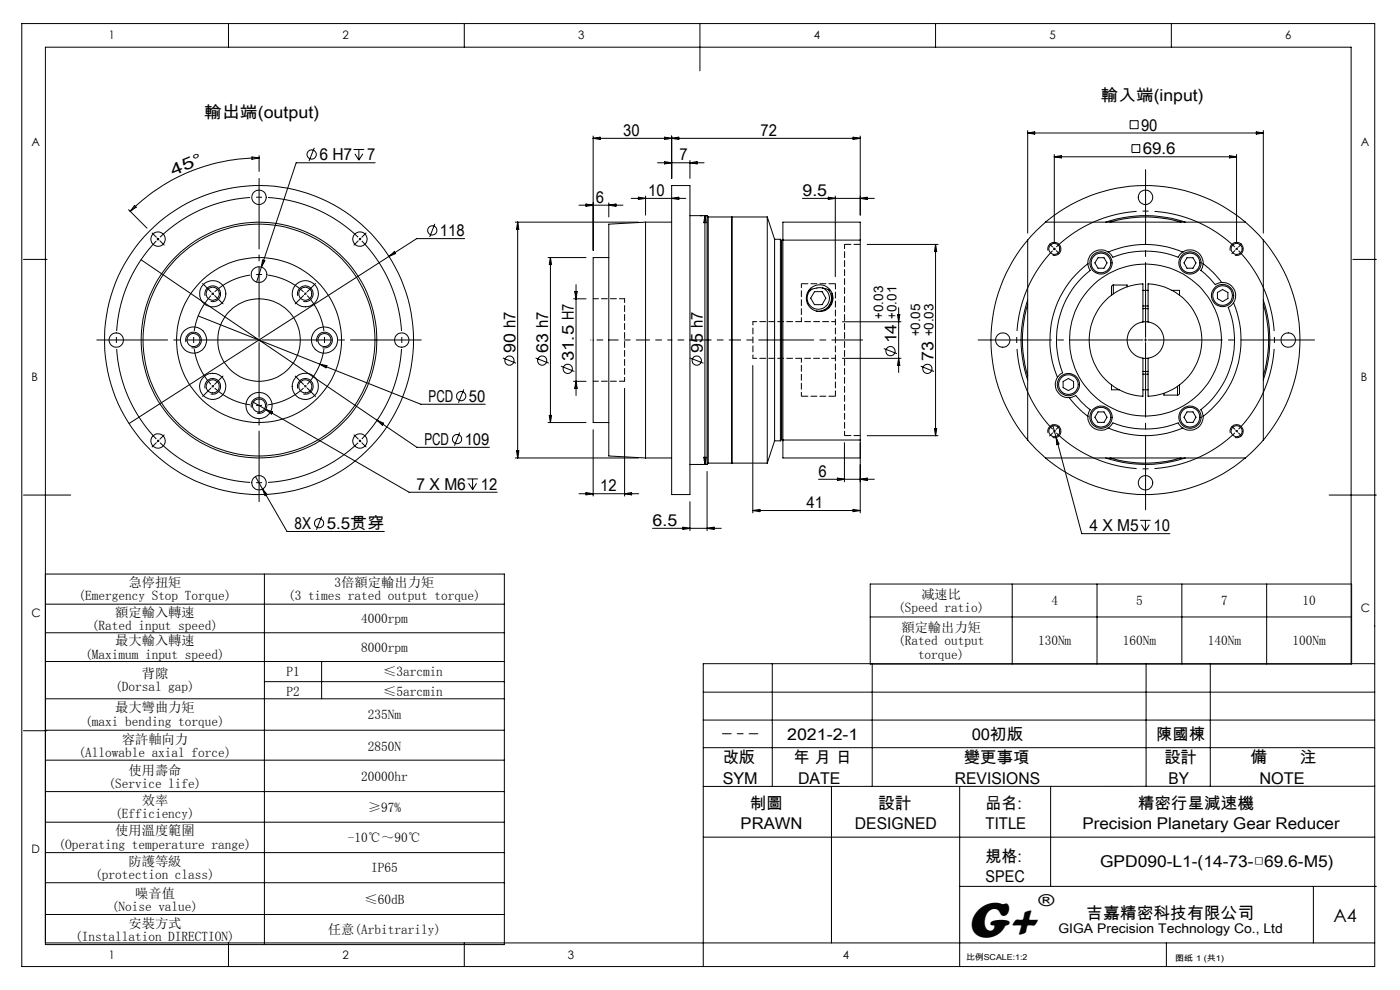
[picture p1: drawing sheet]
<svg xmlns="http://www.w3.org/2000/svg" width="297mm" height="210mm" viewBox="0 0 297 210" stroke-linecap="round" stroke-linejoin="round" font-family="sans-serif">
<g fill="none" stroke="#000" stroke-width=".21">
<path d="M4.6 5h287v200h-287zM48.5 5v5M98.5 5v5M148.5 5v10M198.5 5v5M248.5 5v5M53.4 33.3l1.6 .2-1.6 .3zM55 33.5a38.6 38.6 0 0 0-27.4 11.3M55 33v3.4M66.7 31.4l-1.2 2.8M75 31.7h2.3M75.3 32.6l.8 1.4"/>
<path d="M76.1 31.7v2.3M77 32.6l-.9 1.4M79.6 34.5h-16.8l-7.3 22.1M125.8 28.8v24.3M125.8 29.3h56.7M125.8 29.3l1.5-.2v.5zM139.5 34.5h9.9M141 34.3l1.5 .2-1.5 .3zM141 29.1v.5l3-.5v.5zM142.5 39.4h3.9v65.5h-3.9zM142.5 28.8v9M146.4 34v3.8"/>
<path d="M146.4 34.5l1.5-.2v.5zM181 29.1l1.5 .2-1.5 .3zM182.5 28.8v16.8M218 27.7v21.8M218 28.2h50M218 28.2l1.5-.2v.5zM223.7 32.8v18.5M223.7 33.3h38.6M223.7 33.3l1.5-.3v.5zM239.7 25.6h1.7v1.7h-1.7zM240.1 30.7h1.7v1.6h-1.7zM260.8 33l1.5 .3-1.5 .2z"/>
<path d="M262.3 32.8v18.5M266.5 28l1.5 .2-1.5 .3zM268 27.7v21.8M5 55h5M27.3 44.5l3.9 3.9M28.5 43.6l.4 .3-1.3 .9zM29.9 55.1l50.1 34M33.3 50.5l.2 .2M33.5 50.7l-.2 .2M33.5 50.7l.2 .2M33.7 50.5l-.2 .2M55.5 56.6l-1.1 3.2"/>
<path d="M55.7 55.2l.5 .1-.7 1.3zM82.5 54.4l-55.1 35.4M82.5 54.4l1.1-1 .3 .4zM92.3 47.5l-1.1 2.8M98.6 50.6h-10.2l-5.9 3.8M109.3 47.1h26.1M109.8 47.1l.3 1.5h-.5zM109.8 47.1v50M116.3 54.6h8M116.8 54.6v35M116.8 54.6l.2 1.5h-.5zM122.8 43.5h9.4"/>
<path d="M124.3 43.3l1.5 .2-1.5 .3zM129.2 54.6h-3.4v35h3.4M129.2 43v3M129.2 43.5l1.5-.2v.5zM133.9 42.1h11.6M135.4 41.8l1.5 .3-1.5 .2zM136.9 47.1v50M136.9 47.1l-7.7 .4v49.2l7.7 .4M136.9 47.1h5.6M136.9 41.6v4M142.5 42.1l1.5-.3v.5zM146.4 45.7h3.6"/>
<path d="M149.5 45.7v52.8M149.5 45.7l.3 1.5h-.5zM150 45.7v52.8M150 45.7l.2 .3M150.2 46v52.2M150.2 46h12.6M155.3 46v52.2M162.8 46v52.2M162.8 46l1.5 4.8M164.3 50.8v42.7M164.3 50.8h1.3M165.6 50.8v42.7"/>
<path d="M165.6 50.8l.2 .2M165.8 51v42.2M166.1 50.9v-3.8h16.4v3.8M166.1 50.8l-.3 .2M166.1 50.9h16.4M166.1 50.9v42.4M170.2 42.1h15.3M175.7 41.8l1.5 .3-1.5 .2zM177.2 41.6v17.1M182.5 42.1l1.5-.3v.5zM182.5 50.9v42.4M184 51.8h15"/>
<path d="M198.5 51.8v40.6M198.5 51.8l.2 1.6h-.5zM218 50.9a32.7 32.7 0 0 0 0 42.4M218 50.9v42.4M221.8 47.1a32.8 32.8 0 0 1 42.4 0M221.8 47.1l-2 1.9-1.8 1.9M221.8 47.1h42.4M222.3 53.2a1.39 1.39 0 0 1 1.2-1.8 1.39 1.39 0 0 1 1.6 1.5 1.39 1.39 0 0 1-1.8 1.2M223.5 52.6l.2 .2M223.7 52.8l-.2 .2M223.7 52.8l.2 .2M223.9 52.6l-.2 .2"/>
<path d="M230.8 55.9a20.3 20.3 0 0 0-6.5 24.1M230.8 55.9l.1 .8 .4 .7a18.9 18.9 0 0 0-5.9 21.7l-1.1 .9M232.9 54.7h1.3l.6 1.1-.6 1.1h-1.3l-.6-1.1zM234.6 47.1a26.6 26.6 0 0 1 16.9 0M235.1 53.5a2.76 2.76 0 0 0-2.9-.1 2.76 2.76 0 0 0-1.4 2.5M235.1 53.5a20.1 20.1 0 0 1 15.8 0M235.1 53.5l.6 .4 .4 .7a19.1 19.1 0 0 1 13.8 0l.5-.7 .5-.4M235.5 47.1a26.3 26.3 0 0 1 15 0M250.9 53.5a2.78 2.78 0 0 1 2.9-.1 2.78 2.78 0 0 1 1.4 2.5M251.8 54.7h1.3l.6 1.1-.6 1.1h-1.3l-.6-1.1zM255.2 55.9a18.7 18.7 0 0 1 4 4M255.2 55.9l-.1 .8-.4 .7 1.7 1.4 1.4 1.6 1.4-.5"/>
<path d="M259.2 59.9a2.79 2.79 0 0 1 2.6 1.4 2.79 2.79 0 0 1-.1 2.9M261 53.2a1.4 1.4 0 0 1 1.2-1.8 1.4 1.4 0 0 1 1.5 1.5 1.4 1.4 0 0 1-1.7 1.2M264.2 47.1l3.8 3.8M268 50.9a32.8 32.8 0 0 1 0 42.4M268 50.9v42.4M287 55h5M39.4 72.6a1.66 1.66 0 0 1 1.5-2.1 1.66 1.66 0 0 1 1.8 1.8 1.66 1.66 0 0 1-2.1 1.5M42.1 67l47.2 18.8h13.6M43.5 62.8a1.67 1.67 0 0 1 1.5-2.2 1.67 1.67 0 0 1 1.8 1.9 1.67 1.67 0 0 1-2.1 1.4M44.9 62.1l.2 .2M45.1 62.3l-.2 .2M45.1 62.3l.2 .2"/>
<path d="M45.3 62.1l-.2 .2M63.1 62.8a1.67 1.67 0 0 1 1.5-2.2 1.67 1.67 0 0 1 1.8 1.8 1.67 1.67 0 0 1-2.1 1.5M67.2 72.6a1.67 1.67 0 0 1 1.5-2.1 1.67 1.67 0 0 1 1.8 1.8 1.67 1.67 0 0 1-2.1 1.5M67.8 77.2l1.6 .4-.3 .4zM106.7 75.9l2.8 1.1M113.6 75.9l2.8 1.1M119 77.7l2.8 1.1M121.7 63.4h2.6M121.9 61.9h.5l-.2 1.5zM122.2 60.4v23.5M146.4 75.9l2.8 1.1M159.7 77.5v31.3"/>
<path d="M171.6 61.6l2-.6 1.7 .3 .9 .3M172.8 61.9h1.6l.8 1.3-.8 1.4h-1.6l-.8-1.4zM174.6 61.1a2.37 2.37 0 0 1 .9 3.5 2.37 2.37 0 0 1-3.6 .3 2.37 2.37 0 0 1 .3-3.6M175.6 61.4a2.79 2.79 0 0 1 .4 3.2 2.79 2.79 0 0 1-2.8 1.4M176.5 62.2a3.3 3.3 0 0 1-1.7 3.7M178.7 68.3h12.4M178.7 76h12.4M187.5 73.9l2.8 1.1M190.4 66.7h.5l-.3 1.6zM190.6 65.3v13.7M190.6 76l.3 1.5h-.5zM195.3 77.7l2.8 1.1"/>
<path d="M218 64.6a25.8 25.8 0 0 0 0 15.1M218 63.7a26 26 0 0 0 0 16.9M236.2 60.5l-.4 .3v1.8M236.2 60.5h2.9v.3M236.2 60.5v1.8M242.5 68.3v-8.1a11.9 11.9 0 0 0-11.4 11.9 11.9 11.9 0 0 0 11.4 12v-8.1M242.5 68.3a3.9 3.9 0 0 0-3.4 3.8 3.9 3.9 0 0 0 3.4 3.9M242.5 65.5h1.1M242.5 68.3h1.1M242.5 78.8h1.1M242.5 76h1.1M242.5 61.6h1.1"/>
<path d="M242.5 79.4h1.1M242.5 64.9h1.1M243.6 68.3a3.9 3.9 0 0 1 3.3 3.8 3.9 3.9 0 0 1-3.3 3.9M243.6 68.3v-8.1a11.9 11.9 0 0 1 11.4 11.9 11.9 11.9 0 0 1-11.4 12v-8.1M248.6 61.6h1.6v1M258.3 62l1.1-.6 1.1 .6v1.3l-1.1 .7-1.1-.7zM261.7 64.2a20.3 20.3 0 0 1-6.5 24.1M261.7 64.2l-.5 .6-.6 .4a18.8 18.8 0 0 1-5.9 21.7l.4 .7 .1 .7M268 64.6a25.8 25.8 0 0 1 0 15.1M268 63.7a26.5 26.5 0 0 1 0 16.9M43.5 82.4a1.67 1.67 0 0 1 1.5-2.1 1.67 1.67 0 0 1 1.8 1.8 1.67 1.67 0 0 1-2.1 1.5M53.3 86.5a1.67 1.67 0 0 1 1.5-2.1 1.67 1.67 0 0 1 1.8 1.8 1.67 1.67 0 0 1-2.1 1.4"/>
<path d="M53.5 85.2l33.3 19.2h18.7M56.4 86.8l1.4 .6-.2 .4zM63.1 82.4a1.67 1.67 0 0 1 1.5-2.1 1.67 1.67 0 0 1 1.8 1.8 1.67 1.67 0 0 1-2.1 1.5M80 89.1l8.4 5.8h15.4M80 89.1l1.4 .7-.3 .4zM97.5 91.7l-1.1 2.8M98.4 82.6l-1.1 2.8M109.3 97.1h26.1M109.6 95.6h.5l-.3 1.5zM116.3 89.6h8M116.5 88.1h.5l-.2 1.5zM121.7 80.9h2.6"/>
<path d="M122.2 80.9l.2 1.5h-.5zM125.8 91.1v14.1M132.5 82.4v22.8M136.9 97.1h5.6M146.4 98.5h3.6M149.3 97h.5l-.3 1.5zM150.2 98.2h12.6M150.2 98.2l-.2 .3M164.3 93.5l-1.5 4.7M164.3 93.5h1.3M165.8 93.2l-.2 .3M165.8 93.2l.3 .3"/>
<path d="M166.1 93.3v3.8h16.4v-3.8M166.1 93.3h16.4M179.1 93.9v8.3M182.5 93.9v14.9M184 92.4h15M198.2 90.9h.5l-.2 1.5zM218 93.3l1.8 2 2 1.8M221.8 97.1a32.8 32.8 0 0 0 42.4 0M221.8 97.1h42.4M222.3 91.8a1.39 1.39 0 0 1 1.2-1.7 1.39 1.39 0 0 1 1.6 1.5 1.39 1.39 0 0 1-1.8 1.2M223.3 90.1l.7 2.7M224 92.8l5.5 20.4h18.7"/>
<path d="M224 92.8l.6 1.4-.4 .1zM224.3 80a2.79 2.79 0 0 0 0 3 2.79 2.79 0 0 0 2.5 1.3M225.5 80.9l1.2-.6 1.1 .6v1.3l-1.1 .7-1.2-.7zM226.8 84.3a21.1 21.1 0 0 0 4 4M226.8 84.3l1.4-.4 1.5 1.6 1.6 1.4-.4 .7-.1 .7M230.8 88.3a2.76 2.76 0 0 0 1.4 2.6 2.76 2.76 0 0 0 2.9-.1M232.9 87.4h1.3l.6 1.1-.6 1.1h-1.3l-.6-1.1zM234.6 97.1a26.6 26.6 0 0 0 16.9 0M235.1 90.8a20.1 20.1 0 0 0 15.8 0M235.1 90.8l1-1.1a19.1 19.1 0 0 0 13.8 0l1 1.1M235.5 97.1a26.3 26.3 0 0 0 15 0M235.8 81.7v1h1.6"/>
<path d="M242.5 82.7h1.1M246.9 83.4v.4h2.9M249.8 81.9v1.9M250.2 81.7v1.8l-.4 .3M251.8 87.4h1.3l.6 1.1-.6 1.1h-1.3l-.6-1.1zM255.2 88.3a2.78 2.78 0 0 1-1.4 2.6 2.78 2.78 0 0 1-2.9-.1M261 91.8a1.4 1.4 0 0 1 1.2-1.7 1.4 1.4 0 0 1 1.5 1.5 1.4 1.4 0 0 1-1.7 1.2M268 93.3l-3.8 3.8M5 105h10M54.2 101.1l1.5 2.6M55.7 103.7l5.2 9h20.6M55.7 103.7l1 1.2-.5 .3z"/>
<path d="M68.2 109.6l-1.1 2.8M99.1 101.6h2.3M99.4 102.5l.9 1.3M100.3 101.6v2.2M101.1 102.5l-.8 1.3M122.8 104.7h12.7M124.3 104.5l1.5 .2-1.5 .3zM132.5 104.7l1.5-.2v.5zM138.4 112.1h14.6M144.9 111.8l1.5 .3-1.5 .2zM146.4 106.4v6.2M150 100v12.6"/>
<path d="M150 112.1l1.5-.3v.5zM159.7 108.3h22.8M159.7 108.3l1.5-.3v.5zM173.6 101.7h11.9M177.7 101.4l1.4 .3-1.4 .2zM181 108l1.5 .3-1.5 .2zM182.5 101.7l1.5-.3v.5zM241.9 110.4h2.2M242.1 111.3l.9 1.3M243 110.4v2.2M243.8 111.3l-.8 1.3M282 105h10"/>
<path d="M9.6 128.2h97.4M9.6 134.2h97.4M9.6 121.8h97.4v78.6h-97.4v-190.4h277v130.8M56.1 121.8v78.6M184.6 123.9h102.1v17h-102.1zM184.6 130.9h102.1M214.7 123.9v17M232.7 123.9v17M250.7 123.9v17M268.7 123.9v17M5 155h5M9.6 140.3h97.4"/>
<path d="M9.6 148.2h97.4M9.6 154.9h97.4M56.1 144.6h50.9M68.2 140.3v7.9M149.2 152.7h142.4M149.2 146.8h142.4M149.2 158.6h142.4M163.8 140.8v26M185 140.8v26M243.1 140.8v26M256.8 140.8v26M291.6 140.8h-142.4v64.2"/>
<path d="M9.6 161.2h97.4M9.6 167.9h97.4M9.6 174.4h97.4M149.2 177.6h142.4M176.4 166.8v33.2M203.6 166.8v38.2M222.9 166.8v21.2M291.6 166.8h-142.4M9.6 180.9h97.4M9.6 187.2h97.4M9.6 194h97.4M203.6 188h88.4"/>
<path d="M278.6 188v12M9.6 200h282M48.5 200v5M98.5 200v5M247.4 200v5"/>
<circle cx="66.1" cy="32.8" r=".99"/>
<circle cx="33.5" cy="50.7" r="1.53"/>
<circle cx="55" cy="41.8" r="1.53"/>
<circle cx="55" cy="58.3" r="1.67"/>
<circle cx="76.4" cy="50.7" r="1.53"/>
<circle cx="91.7" cy="48.9" r=".98"/>
<circle cx="223.7" cy="52.8" r="1.16"/>
<circle cx="233.6" cy="55.8" r="2.09"/>
<circle cx="233.6" cy="55.8" r="2.37"/>
<circle cx="243" cy="41.8" r="1.53"/>
<circle cx="252.4" cy="55.8" r="2.37"/>
<circle cx="252.4" cy="55.8" r="2.08"/>
<circle cx="262.4" cy="52.8" r="1.17"/>
<circle cx="24.7" cy="72.1" r="1.53"/>
<circle cx="41" cy="72.1" r="1.39"/>
<circle cx="41.1" cy="72.1" r="2.79"/>
<circle cx="45.1" cy="62.3" r="2.78"/>
<circle cx="45.1" cy="62.3" r="1.39"/>
<circle cx="54.9" cy="72.1" r="25"/>
<circle cx="54.9" cy="72.1" r="32.8"/>
<circle cx="54.9" cy="72.1" r="17.5"/>
<circle cx="55" cy="72.1" r="8.8"/>
<circle cx="55" cy="72.1" r="24.6"/>
<circle cx="64.8" cy="62.3" r="1.38"/>
<circle cx="64.8" cy="62.3" r="2.77"/>
<circle cx="68.8" cy="72.1" r="1.38"/>
<circle cx="68.8" cy="72.1" r="2.78"/>
<circle cx="85.2" cy="72.1" r="1.53"/>
<circle cx="108.1" cy="76.5" r=".98"/>
<circle cx="115" cy="76.5" r=".98"/>
<circle cx="120.4" cy="78.2" r=".99"/>
<circle cx="147.8" cy="76.5" r=".99"/>
<circle cx="173.9" cy="63.2" r="2.83"/>
<circle cx="188.9" cy="74.5" r=".98"/>
<circle cx="196.7" cy="78.2" r=".98"/>
<circle cx="212.7" cy="72.1" r="1.53"/>
<circle cx="243" cy="72.1" r="16.1"/>
<circle cx="259.4" cy="62.7" r="2.37"/>
<circle cx="259.4" cy="62.7" r="2.08"/>
<circle cx="273.3" cy="72.1" r="1.53"/>
<circle cx="33.5" cy="93.6" r="1.53"/>
<circle cx="45.1" cy="82" r="2.77"/>
<circle cx="45.1" cy="82" r="1.39"/>
<circle cx="54.9" cy="86" r="1.38"/>
<circle cx="55" cy="86" r="2.78"/>
<circle cx="64.8" cy="81.9" r="2.78"/>
<circle cx="64.8" cy="82" r="1.4"/>
<circle cx="76.4" cy="93.5" r="1.52"/>
<circle cx="97" cy="93.2" r=".98"/>
<circle cx="97.8" cy="84" r=".99"/>
<circle cx="223.7" cy="91.5" r="1.16"/>
<circle cx="226.6" cy="81.6" r="2.09"/>
<circle cx="226.7" cy="81.6" r="2.36"/>
<circle cx="233.6" cy="88.5" r="2.09"/>
<circle cx="233.6" cy="88.5" r="2.36"/>
<circle cx="252.4" cy="88.5" r="2.08"/>
<circle cx="252.5" cy="88.5" r="2.36"/>
<circle cx="262.4" cy="91.5" r="1.17"/>
<circle cx="54.9" cy="102.4" r="1.53"/>
<circle cx="67.7" cy="111" r=".98"/>
<circle cx="243" cy="102.4" r="1.53"/>
</g>
<g fill="none" stroke="#000" stroke-width=".21" stroke-dasharray="30.5 1.3 1.3 1.3" stroke-linecap="butt">
<path d="M76.4 50.7l-.2-.2M76.4 50.7l.2 .2M262.4 52.8l-.2-.2M262.4 52.8l.2 .2M64.8 62.3l-.2-.2M64.8 62.3l.2 .2M33.6 93.5l.2 .2M33.6 93.5l-.2-.2M45.1 81.9l.2 .2M45.1 81.9l-.2-.2M64.8 81.9l.2-.2M64.8 81.9l-.2 .2"/>
<path d="M76.4 93.5l.2-.2M76.4 93.5l-.2 .2M223.7 91.4l.2 .2M223.7 91.4l-.2-.1M262.4 91.4l.2-.1M262.4 91.4l-.2 .2"/>
</g>
<path d="M33.2 51.1a30.3 30.3 0 0 0 0 42M76 50.3a30.3 30.3 0 0 0-42 0M34 93.9a30.3 30.3 0 0 0 42 0M76.8 93.1a30.3 30.3 0 0 0 0-42" fill="none" stroke="#000" stroke-width=".21" stroke-dasharray="30.5 1.3 1.3 1.3" stroke-dashoffset="9.2" stroke-linecap="butt"/>
<path d="M44.8 62.7a13.9 13.9 0 0 0 0 18.8M64.4 61.9a13.9 13.9 0 0 0-18.9 0M45.5 82.3a13.9 13.9 0 0 0 18.9 0M65.2 81.5a13.9 13.9 0 0 0 0-18.8" fill="none" stroke="#000" stroke-width=".21" stroke-dasharray="30.5 1.3 1.3 1.3" stroke-dashoffset="22" stroke-linecap="butt"/>
<path d="M223.3 53.2a27.3 27.3 0 0 0 0 37.9M262 52.4a27.3 27.3 0 0 0-37.9 0M224.1 91.8a27.3 27.3 0 0 0 37.9 0M262.7 91.1a27.3 27.3 0 0 0 0-37.9" fill="none" stroke="#000" stroke-width=".21" stroke-dasharray="30.5 1.3 1.3 1.3" stroke-dashoffset="11.5" stroke-linecap="butt"/>
<path d="M150.3 72.1h5" fill="none" stroke="#000" stroke-width=".21" stroke-dasharray="30.5 1.3 1.3 1.3" stroke-dashoffset="29.9"/>
<g fill="none" stroke="#000" stroke-width=".21" stroke-dasharray="30.5 1.3 1.3 1.3">
<path d="M33.2 50.3l-.9-.9M33.9 51.1l.9 .9M76 51.1l-.9 .9M76.4 50.7l.2-.2M76.4 50.7l-.2 .2M76.8 50.3l.9-.9M223.3 52.4l-.6-.6M224.1 53.2l.6 .6M262 53.2l-.7 .6M262.4 52.8l.2-.2M262.4 52.8l-.2 .2M262.8 52.4l.6-.6"/>
<path d="M44.8 61.9l-1.8-1.8M45.5 62.7l1.8 1.8M55 72.1v-.3M55 72.1h-.3M55 72.1v.3M55 72.1h.2M64.4 62.7l-1.8 1.8M64.8 62.3l.2-.2M64.8 62.3l-.2 .2M65.2 61.9l1.7-1.8M150 72.1h.3M150 72.1h-3.6"/>
<path d="M162.8 72.1h1.5M165.6 72.1h-1.3M165.6 72.1h.2M166.1 72.1h-.3M243 72.1v-.3M243 72.1h-.3M243 72.1v.3M243 72.1h.3M33.2 93.9l-.9 .9M33.6 93.5l-.2 .2M33.6 93.5l.2-.2M33.9 93.1l.9-.9"/>
<path d="M44.8 82.3l-1.8 1.8M45.1 81.9l-.2 .2M45.1 81.9l.2-.2M45.5 81.5l1.8-1.7M64.4 81.5l-1.8-1.7M64.8 81.9l.2 .2M64.8 81.9l-.2-.2M65.2 82.3l1.7 1.8M76 93.1l-.9-.9M76.4 93.5l.2 .2M76.4 93.5l-.2-.2M76.8 93.9l.9 .9"/>
<path d="M223.3 91.8l-.6 .7M223.7 91.4l-.2 .2M223.7 91.4l.2-.1M224.1 91.1l.6-.7M262 91.1l-.7-.7M262.4 91.4l.2 .2M262.4 91.4l-.2-.1M262.8 91.8l.6 .7"/>
</g>
<path d="M146.4 72.1h-3.9" fill="none" stroke="#000" stroke-width=".21" stroke-dasharray="30.5 1.3 1.3 1.3" stroke-dashoffset="30.4"/>
<path d="M142.5 72.1h-5.6" fill="none" stroke="#000" stroke-width=".21" stroke-dasharray="30.5 1.3 1.3 1.3" stroke-dashoffset="29.6"/>
<path d="M136.9 72.1h-7.7" fill="none" stroke="#000" stroke-width=".21" stroke-dasharray="30.5 1.3 1.3 1.3" stroke-dashoffset="28.5"/>
<path d="M129.2 72.1h-3.9" fill="none" stroke="#000" stroke-width=".21" stroke-dasharray="30.5 1.3 1.3 1.3" stroke-dashoffset="30.5"/>
<path d="M183 72.1h-16.9" fill="none" stroke="#000" stroke-width=".21" stroke-dasharray="30.5 1.3 1.3 1.3" stroke-dashoffset="23.9"/>
<path d="M162.8 72.1h-7.5M153.3 155.6h7.5" fill="none" stroke="#000" stroke-width=".21" stroke-dasharray="30.5 1.3 1.3 1.3" stroke-dashoffset="28.6"/>
<path d="M132.5 63.4v17.5M159.7 76h17.5M177.2 68.2h-17.5" fill="none" stroke="#000" stroke-width=".21" stroke-dasharray="1.3 .6" stroke-dashoffset=".5"/>
<path d="M132.5 63.4h-6.7M125.8 80.9h6.7" fill="none" stroke="#000" stroke-width=".21" stroke-dasharray="1.3 .6" stroke-dashoffset=".2"/>
<path d="M170 60.2v8M170 76v8M179.2 92.4v-40.6" fill="none" stroke="#000" stroke-width=".21" stroke-dasharray="1.3 .6" stroke-dashoffset=".4"/>
<path d="M182.5 51.8h-3.3M170 60.2h7.2M177.2 84h-7.2M179.2 92.4h3.3" fill="none" stroke="#000" stroke-width=".21" stroke-dasharray="1.3 .6" stroke-dashoffset="-.1"/>
<path d="M177.2 84v-23.8" fill="none" stroke="#000" stroke-width=".21" stroke-dasharray="1.3 .6" stroke-dashoffset=".1"/>
<path d="M159.7 76v-7.8" fill="none" stroke="#000" stroke-width=".21" stroke-dasharray="1.3 .6" stroke-dashoffset=".6"/>
<path d="M55 71.6v-33.7M55 72.7v33.7M55.5 72.1h33.9" fill="none" stroke="#000" stroke-width=".21" stroke-dasharray="30.5 1.3 1.3 1.3" stroke-dashoffset="15.5"/>
<path d="M54.4 72.1h-33.9" fill="none" stroke="#000" stroke-width=".21" stroke-dasharray="30.5 1.3 1.3 1.3" stroke-dashoffset="15.4"/>
<path d="M243 71.6v-35.6" fill="none" stroke="#000" stroke-width=".21" stroke-dasharray="30.5 1.3 1.3 1.3" stroke-dashoffset="14.6"/>
<path d="M242.5 72.1h-35" fill="none" stroke="#000" stroke-width=".21" stroke-dasharray="30.5 1.3 1.3 1.3" stroke-dashoffset="14.9"/>
<path d="M243 72.7v35.4M243.6 72.1h35.3" fill="none" stroke="#000" stroke-width=".21" stroke-dasharray="30.5 1.3 1.3 1.3" stroke-dashoffset="14.7"/>
<text font-size="11" x="205.1" y="198.7">G+</text>
<text font-size="3.9" x="282.9" y="195.5">A4</text>
<g font-size="3.5">
<text x="233.5" y="21.4">輸入端(input)</text>
<text x="43.3" y="25">輸出端(output)</text>
<text x="132.2" y="28.8">30</text>
<text x="161.3" y="28.8">72</text>
<text x="242.1" y="27.7">90</text>
<text x="67.7" y="34">6 H7</text>
<text x="77.9" y="34">7</text>
<text x="144.2" y="34">7</text>
<text x="242.4" y="32.7">69.6</text>
<text x="36.8" y="37.3" transform="rotate(-22 36.8 37.3)">4 5 °</text>
<text x="137.5" y="41.6">10</text>
<text x="170.2" y="41.6">9.5</text>
<text x="126.4" y="43">6</text>
<text x="93.3" y="50.1">118</text>
<text x="109.3" y="74.9" transform="rotate(-90 109.3 74.9)">90 h7</text>
<text x="116.3" y="74.9" transform="rotate(-90 116.3 74.9)">63 h7</text>
<text x="121.7" y="76.6" transform="rotate(-90 121.7 76.6)">31.5 H7</text>
<text x="149.1" y="74.9" transform="rotate(-90 149.1 74.9)">95 h7</text>
<text x="190.2" y="72.9" transform="rotate(-90 190.2 72.9)">14</text>
<text x="198" y="76.6" transform="rotate(-90 198 76.6)">73</text>
<text x="90.9" y="85.3">PCD</text>
<text x="99.5" y="85.3">50</text>
<text x="90" y="94.4">PCD</text>
<text x="98.6" y="94.4">109</text>
<text x="173.7" y="101.2">6</text>
<text x="88.4" y="103.9">7 X M6</text>
<text x="102" y="103.9">12</text>
<text x="127.3" y="104.2">12</text>
<text x="171.1" y="107.8">41</text>
<text x="62.5" y="112.2">8X</text>
<text x="69.3" y="112.2">5.5贯穿</text>
<text x="138.5" y="111.6">6.5</text>
<text x="231.1" y="112.7">4 X M5</text>
<text x="244.7" y="112.7">10</text>
<text x="220.3" y="192.2">®</text>
<text x="230.5" y="194.8">吉嘉精密科技有限公司</text>
</g>
<g font-size="3.4">
<text x="153.3" y="161.9">改版</text>
<text x="167" y="157">2021-2-1</text>
<text x="168.4" y="161.9">年 月 日</text>
<text x="204.5" y="161.9">變更事項</text>
<text x="206.1" y="157">00初版</text>
<text x="245.3" y="157">陳國棟</text>
<text x="247" y="161.9">設計</text>
<text x="265.3" y="161.9">備</text>
<text x="275.7" y="161.9">注</text>
<text x="153.3" y="166.2">SYM</text>
<text x="169.3" y="166.2">DATE</text>
<text x="202.6" y="166.2">REVISIONS</text>
<text x="247.9" y="166.2">BY</text>
<text x="267.2" y="166.2">NOTE</text>
<text x="159.1" y="171.6">制圖</text>
<text x="186.3" y="171.6">設計</text>
<text x="209.1" y="171.6">品名:</text>
<text x="241.4" y="171.6">精密行星減速機</text>
<text x="157.1" y="175.9">PRAWN</text>
<text x="181.3" y="175.9">DESIGNED</text>
<text x="209.1" y="175.9">TITLE</text>
<text x="229.6" y="175.9">Precision Planetary Gear Reducer</text>
<text x="209.1" y="182.9">規格:</text>
<text x="233.4" y="184">GPD090-L1-(14-73-□69.6-M5)</text>
<text x="209.1" y="187.2">SPEC</text>
</g>
<g font-size="2.8">
<text x="187.4" y="67.6" transform="rotate(-90 187.4 67.6)">+0.03</text>
<text x="190.2" y="67.6" transform="rotate(-90 190.2 67.6)">+0.01</text>
<text x="195.2" y="71.4" transform="rotate(-90 195.2 71.4)">+0.05</text>
<text x="198" y="71.4" transform="rotate(-90 198 71.4)">+0.03</text>
<text x="27.2" y="124.6">急停扭矩</text>
<text x="71" y="124.6">3倍額定輸出力矩</text>
<text x="16.7" y="127.4">(Emergency Stop Torque)</text>
<text x="24.4" y="130.8">額定輸入轉速</text>
<text x="61.1" y="127.4">(3 times rated output torque)</text>
<text x="190.5" y="129.8">(Speed ratio)</text>
<text x="195.5" y="127">减速比</text>
<text x="223" y="128.4">4</text>
<text x="241" y="128.4">5</text>
<text x="259" y="128.4">7</text>
<text x="276.3" y="128.4">10</text>
<text x="19.5" y="133.6">(Rated input speed)</text>
<text x="24.4" y="136.9">最大輸入轉速</text>
<text x="76.6" y="132.2">4000rpm</text>
<text x="190.5" y="136.9">(Rated output</text>
<text x="191.2" y="134">額定輸出力矩</text>
<text x="220.2" y="136.9">130Nm</text>
<text x="238.2" y="136.9">160Nm</text>
<text x="256.2" y="136.9">140Nm</text>
<text x="274.2" y="136.9">100Nm</text>
<text x="18.1" y="139.7">(Maximum input speed)</text>
<text x="30.1" y="143.9">背隙</text>
<text x="60.8" y="143.5">P1</text>
<text x="76.6" y="138.3">8000rpm</text>
<text x="81.3" y="143.5">≤3arcmin</text>
<text x="194.7" y="139.7">torque)</text>
<text x="24.4" y="146.7">(Dorsal gap)</text>
<text x="60.8" y="147.6">P2</text>
<text x="81.3" y="147.6">≤5arcmin</text>
<text x="18.1" y="154">(maxi bending torque)</text>
<text x="24.4" y="151.1">最大彎曲力矩</text>
<text x="78" y="152.5">235Nm</text>
<text x="16.7" y="160.7">(Allowable axial force)</text>
<text x="25.8" y="157.8">容許軸向力</text>
<text x="78" y="159.2">2850N</text>
<text x="23" y="167.2">(Service life)</text>
<text x="27.2" y="164.4">使用壽命</text>
<text x="76.6" y="165.8">20000hr</text>
<text x="24.4" y="173.6">(Efficiency)</text>
<text x="30.1" y="170.7">效率</text>
<text x="78" y="172.2">≥97%</text>
<text x="24.4" y="177.2">使用溫度範圍</text>
<text x="73.8" y="178.6">-10℃～90℃</text>
<text x="12.4" y="180">(Operating temperature range)</text>
<text x="27.2" y="183.6">防護等級</text>
<text x="78.7" y="185.1">IP65</text>
<text x="20.2" y="186.5">(protection class)</text>
<text x="28.7" y="190.4">噪音值</text>
<text x="77.3" y="191.8">≤60dB</text>
<text x="23.7" y="193.2">(Noise value)</text>
<text x="27.2" y="196.8">安裝方式</text>
<text x="224.5" y="197.8">GIGA Precision Technology Co., Ltd</text>
<text x="16" y="199.6">(Installation DIRECTION)</text>
<text x="69.6" y="198.2">任意(Arbitrarily)</text>
</g>
<g font-size="2.5">
<text x="23.1" y="8.4">1</text>
<text x="72.7" y="8.4">2</text>
<text x="122.7" y="8.4">3</text>
<text x="172.7" y="8.4">4</text>
<text x="222.7" y="8.4">5</text>
<text x="272.7" y="8.4">6</text>
<text x="6.7" y="30.9">A</text>
<text x="288.7" y="30.9">A</text>
<text x="6.7" y="80.9">B</text>
<text x="288.7" y="80.9">B</text>
<text x="6.7" y="130.9">C</text>
<text x="288.7" y="129.9">C</text>
<text x="6.7" y="180.9">D</text>
<text x="23.1" y="203.4">1</text>
<text x="72.7" y="203.4">2</text>
<text x="120.5" y="203.4">3</text>
<text x="178.8" y="203.4">4</text>
</g>
<g font-size="1.7">
<text x="204.9" y="203.7">比例SCALE:1:2</text>
<text x="249.3" y="203.8">图纸 1 (共1)</text>
</g>
</svg>
